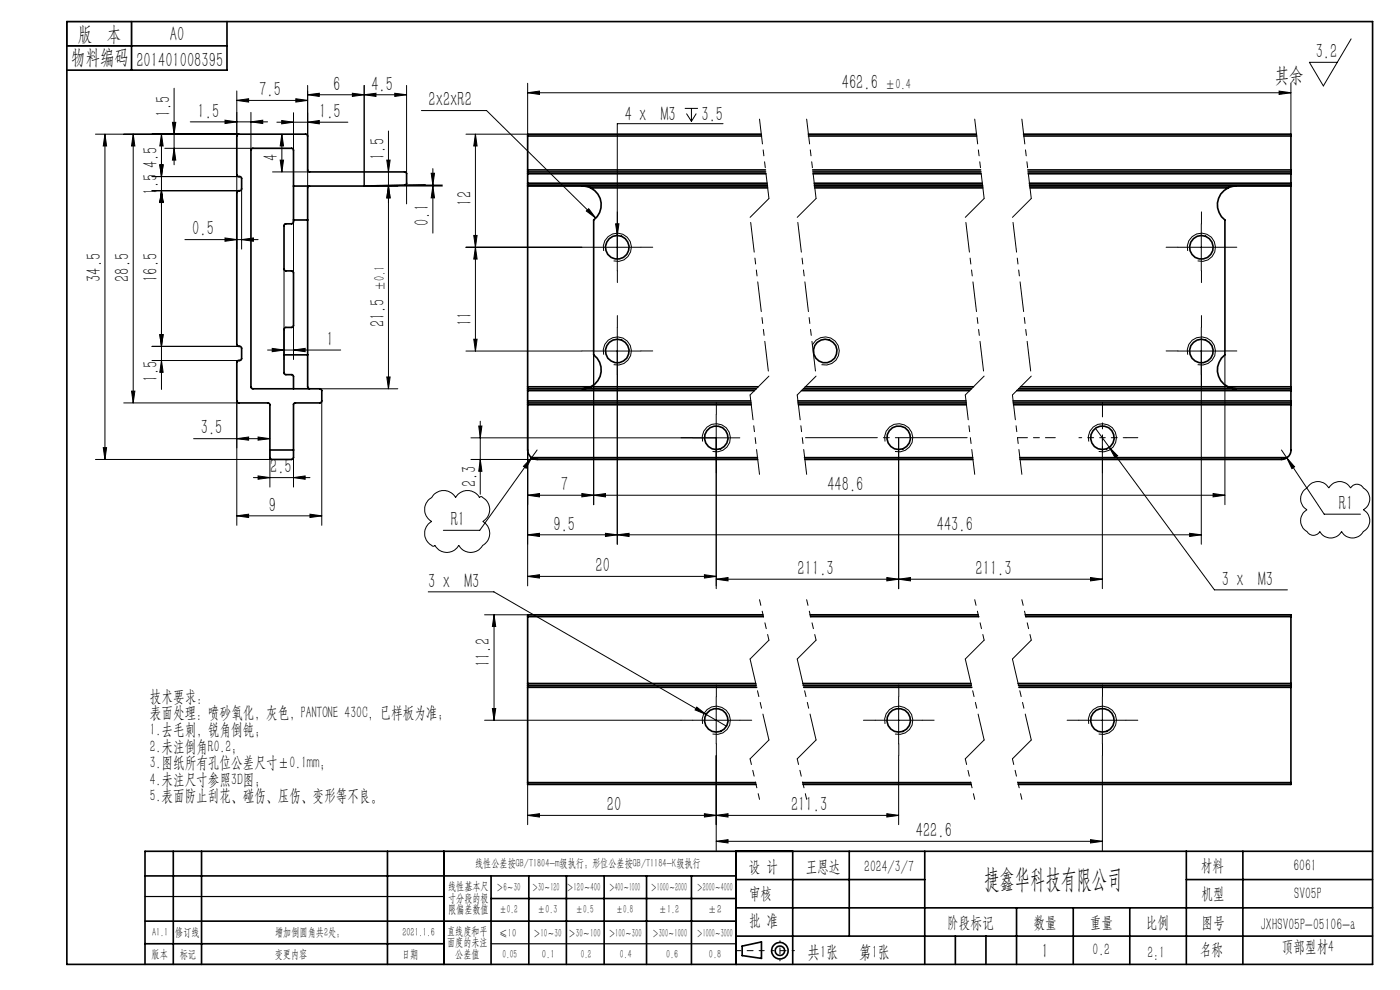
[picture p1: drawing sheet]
<svg xmlns="http://www.w3.org/2000/svg" width="297mm" height="210mm" viewBox="0 0 297 210" stroke-linecap="round" stroke-linejoin="round" font-family="sans-serif">
<g fill="none" stroke="#000" stroke-width=".21">
<path d="M36.9 18.7v16.3M50.2 19.3v9.5M65.3 18.1v21.8M74.8 19.8l2.5 .3-2.5 .4zM77.3 18.1v21.4h16.5M83.7 19.8l2.6 .3-2.6 .4zM86.3 18.1v18.8M111.9 19.7l2.5-.4v.7zM111.9 17.7v11.1M111.9 19.7h162M271.4 19.3l2.5 .4-2.5 .3zM273.9 17.7v11.1"/>
<path d="M286.6 8.2l-5.9 10-2.9-5h5.9M20.2 28.5h30.5M22.3 28.5l.3 2.5h-.7zM22.3 28.5v69M28.3 28.5l.3 2.5h-.7zM28.3 28.5v57M32.2 37.5h18.5M33.9 35h.7l-.3 2.5zM34.3 28.5l.3 2.5h-.7zM34.3 28.5v54.1M35 31.5h18.7M36.6 26h.7l-.4 2.5z"/>
<path d="M36.9 31.5l.4 2.5h-.7zM40.4 25.9h16.4M47.7 25.5l2.5 .4-2.5 .3zM50.2 21.3l2.5-.4v.8zM50.2 37.1v15.7M50.2 21.3h15.1M53.2 25.9l2.5-.4v.7zM53.2 23.8v8M57.8 36.5h7.9M58.7 25.9h15.1M59.4 34h.7l-.3 2.5zM59.8 25.6l2.5 .3-2.5 .4z"/>
<path d="M59.8 28.5l.3 2.5h-.7zM59.8 28.5v8M62.3 23.9v7.9M62.8 20.9l2.5 .4-2.5 .4zM65.3 20.1l2.4-.3v.7zM65.3 25.9l2.4-.3v.7zM77.3 20.1l2.5-.3v.7zM82.1 34h.7l-.4 2.5zM82.4 39.5l.4 2.5h-.7zM82.4 27.8v54.7M86.3 38.9v4.3M86.3 39.3h7.5"/>
<path d="M86.3 20.1h-21M89.4 23.5h13.8l23.2 22.8M90.2 39.1l-4.3 .2M91.5 36.8h.7l-.4 2.5zM91.8 39.5l.4 2.5h-.7zM91.8 35.8v13.7M98.8 28.5h13.1M100.9 28.5l.3 2.5h-.7zM100.9 28.5v46M145.3 23h2.8M145.6 24.1l1.1 1.6M146.7 23v2.7"/>
<path d="M147.7 24.1l-1 1.6M153.4 26.2h-22.4v31.3M32.2 40.5h18.5M34.3 40.5l.3 2.5h-.7zM39.2 50.8h15.6M47.7 50.5l2.5 .3-2.5 .4zM51.3 50.8l2.5-.3v.7zM51.3 40.1v12.7M60.3 57.1v19.2M62.3 47.1v29.2M98.8 52.4h24.6M100.5 49.9h.7l-.3 2.5z"/>
<path d="M100.9 52.4l.3 2.6h-.7zM124.9 44.3l1.5 2-2-1.5zM125.9 52.4h10.1M128.1 53.2a2.99 2.99 0 0 1 2.6-3.7 2.99 2.99 0 0 1 3.2 3.2 2.99 2.99 0 0 1-3.7 2.6M130.6 47.5h.7l-.3 2.4zM249.9 52.4h10M252 53.2a3 3 0 0 1 2.6-3.8 3 3 0 0 1 3.2 3.3 3 3 0 0 1-3.7 2.6M254.8 47.5v10M32.2 76.5h18.5M32.2 73.5h18.5M33.9 71h.7l-.3 2.5zM34.3 76.5l.3 2.5h-.7z"/>
<path d="M56.8 74.3h15.5M57.7 73.9l2.6 .4-2.6 .3zM62.3 74.3l2.4-.4v.7zM82.1 80h.7l-.4 2.5zM98.8 74.5h24.6M100.5 72h.7l-.3 2.5zM125.9 75.3v31.8M125.9 74.5h10.1M128.1 75.2a2.99 2.99 0 0 1 2.6-3.7 2.99 2.99 0 0 1 3.2 3.2 2.99 2.99 0 0 1-3.7 2.7M131 69.5v46M172.3 73.3a2.99 2.99 0 0 1 3.8-1.6 2.99 2.99 0 0 1 1.8 3.7 2.99 2.99 0 0 1-3.6 2M249.9 74.5h10"/>
<path d="M252 75.2a3 3 0 0 1 2.6-3.7 3 3 0 0 1 3.2 3.2 3 3 0 0 1-3.7 2.7M254.8 69.5v46M259.9 75.3v31.8M20.2 97.5h37.4M21.9 95h.7l-.3 2.5zM26.2 85.5h24.5M27.9 83h.7l-.3 2.5zM41.1 93.1h16.2M50.2 85v26.4M50.2 93.1l2.5-.4v.7zM54.8 92.7l2.5 .4-2.5 .3zM57.3 95.5v7.8"/>
<path d="M62.3 95.5v7.8M67.8 82.5h16.6M68.3 85v26.4M99.9 97.5h14M101.6 90.4h.6l-.3 2.5zM101.9 97.5l.3 2.5h-.6zM101.9 89.4v15.4M111.9 85.5v38.8M112.7 97.1l.6 .3h1M112.8 97.1l-1.2 2.2-.5-.4zM113.9 95.5l-12.1 17h-7.7M149 93.7a3 3 0 0 1 2.7-3.8 3 3 0 0 1 3.2 3.2 3 3 0 0 1-3.7 2.7"/>
<path d="M151.9 87.9v37M157 92.9h-57.1M187.7 93.7a3 3 0 0 1 2.7-3.8 3 3 0 0 1 3.2 3.2 3 3 0 0 1-3.7 2.7M190.6 92.9v32M231 93.7a3 3 0 0 1 2.6-3.8 3 3 0 0 1 3.3 3.2 3 3 0 0 1-3.8 2.7M232.4 90.8l2.9 4.1M233.9 92.9v32M235.3 94.9l1.8 1.8-.6 .4zM235.3 94.9l22.3 30.2h15.5M271.9 95.5l1.1 1.6M273 97.1l1.6 1.9-.5 .4zM273 97.1l7.9 12h7.7"/>
<path d="M273 97.1a1.89 1.89 0 0 1-1.5 .3M50.2 109.4l2.5-.3v.7zM50.2 109.4h18.1M53.8 101.3h12M54.8 101l2.5 .3-2.5 .4zM62.3 101.3l2.4-.3v.7zM65.8 109.1l2.5 .3-2.5 .4zM90.8 106.1l.6-.4a3.3 3.3 0 0 1 3.6-1.5 3 3 0 0 1 1.7 1.3 2.89 2.89 0 0 1 5 0 .52 .52 0 0 1 .9 .2 2.91 2.91 0 0 1-.2 4.9 2.89 2.89 0 0 1 0 5.1 2.88 2.88 0 0 1-5.1 0 2.88 2.88 0 0 1-5 0 .37 .37 0 0 1-.4 .2 .37 .37 0 0 1-.3-.2 2.89 2.89 0 0 1 0-5.1 2.91 2.91 0 0 1-.8-4.5zM111.9 113.4l2.5-.3v.7zM111.9 105l2.5-.3v.7zM111.9 105h148M123.4 104.7l2.5 .3-2.5 .4z"/>
<path d="M125.9 105l2.5-.3v.7zM128.4 113.1l2.6 .3-2.6 .4zM131 113.4l2.5-.3v.7zM252.4 113.1l2.4 .3-2.4 .4zM254.8 113.4h-142.9M257.4 104.7l2.5 .3-2.5 .4zM276.5 104.1l.8-.6a2.63 2.63 0 0 1 4.6 0 2.63 2.63 0 0 1 4.6 0 1.51 1.51 0 0 1 2.7 0 2.6 2.6 0 0 1 0 4.6 2.63 2.63 0 0 1 0 4.6 2.6 2.6 0 0 1-4.6 0 2.63 2.63 0 0 1-4.6 0 1.54 1.54 0 0 1-2.7 0 2.63 2.63 0 0 1 0-4.6 2.61 2.61 0 0 1-.8-4zM90.8 125.5h14l49.3 28.5M102.8 130.4h9.1M104.8 130.4v22.4M104.8 130.4l.4 2.5h-.7zM111.9 122.3l2.5-.4v.7z"/>
<path d="M111.9 122.3h40M149.4 121.9l2.5 .4-2.5 .3zM151.9 122.9l2.5-.4v.7zM151.9 122.9h82M188.1 122.5l2.5 .4-2.5 .3zM190.6 122.9l2.5-.4v.7zM231.4 122.5l2.5 .4-2.5 .3zM102.8 152.8h41.7M104.5 150.3h.7l-.4 2.5zM147 152.8h10M147.8 150l2 1.5-2.3-.9zM149 153.6a3 3 0 0 1 2.7-3.8 3 3 0 0 1 3.2 3.3 3 3 0 0 1-3.7 2.6"/>
<path d="M151.9 147.8v10M185.7 152.8h10M187.7 153.6a3 3 0 0 1 2.7-3.8 3 3 0 0 1 3.2 3.3 3 3 0 0 1-3.7 2.6M190.6 147.8v10M228.8 152.8h10.1M231 153.6a3 3 0 0 1 2.6-3.8 3 3 0 0 1 3.3 3.3 3 3 0 0 1-3.8 2.6M233.9 147.8v10M111.9 173l2.5-.4v.7zM111.9 166v8.9M111.9 173h78.7M149.4 172.6l2.5 .4-2.5 .3zM151.9 160.3v20.2"/>
<path d="M151.9 178.5l2.5-.4v.7zM151.9 173l2.5-.4v.7zM151.9 178.5h82M188.1 172.6l2.5 .4-2.5 .3zM190.6 160.3v14.6M231.4 178.1l2.5 .4-2.5 .3zM233.9 160.3v20.2"/>
</g>
<g fill="none" stroke="#000" stroke-width=".35">
<path d="M14.2 4.6h277v200h-277zM14.2 9.7h34M27.9 4.6v10.3M48.2 4.6v10.3h-34M62.3 39.5h15l8.6-.2 .4-.4v-2.1l-.4-.3h-20.3l-.3-.3v-7.4l-.2-.3h-14.5l-.3 .1-.1 8.5 .2 .3 .5 .1 .3 .2 .1 2.4-.2 .3-.7 .1-.2 .4 .1 32.2a.63 .63 0 0 0 .8 .4l.2 .4-.1 2.3-.2 .2-.5 .1-.3 .4 .1 8.3 .3 .3h6.3l.3 .1 .1 9.9M62.3 39.5v-7.7l-.2-.2-8.5-.1-.3 .1v50.6l.4 .3h14.2l.4 .4v2.1l-.3 .4-5.4 .1-.3 .2v9.8M62.3 39.5v7.2M65.7 39.5l-.4 .2v7M111.9 36.5v.4M111.9 38.9v.4M111.9 36v.5M111.9 36.5h50.5"/>
<path d="M111.9 39.5h50.9M111.9 36.9h50.6M111.9 38.9h50.8M111.9 39.3h50.9M111.9 36h50.5M111.9 28.8h49.6M111.9 28.8v7.2M111.9 36.9v2M111.9 39.3v42.7M123.5 39.5l1.8 .4M125.3 39.9a4 4 0 0 1 .6 6.8v28.6a4 4 0 0 1 1.4 4.4 4 4 0 0 1-3.8 2.8M125.3 39.9h37.5"/>
<path d="M161.5 28.5h-49.6v.3M171.5 28.5h35.7M171.5 28.8h35.7M172.4 36h35.6M172.4 36.5h35.7M172.5 36.9h35.6M172.7 38.9h35.7M172.8 39.3h35.6M172.8 39.5h35.7M172.8 39.9h35.7M217.1 28.5h56.8v.3M217.2 28.8h56.7"/>
<path d="M218.1 36h55.8M218.1 36.5h55.8M218.1 36.9h55.8M218.4 38.9h55.5M218.4 39.3h55.5M218.4 39.5h55.5M218.5 39.9h42M260.5 39.9a4 4 0 0 0-.6 6.8v28.6a4 4 0 0 0-1.4 4.4 4 4 0 0 0 3.8 2.8M262.3 39.5l-1.8 .4M273.9 36.5v.4M273.9 38.9v.4M273.9 36v.5"/>
<path d="M273.9 28.8v7.2M273.9 36.9v2M273.9 39.3v42.7M62.3 46.7l-.1 .5-.2 .2-1.5 .1-.2 .3v9.3l.3 .4h1.4l.3 .3v11.3l-.3 .3-1.4 .1-.3 .3v5.5M62.3 46.7h3M65.3 46.7v28.6M60.3 75.3v3.9l.3 .3h1.4l.2 .1 .1 2.9M60.3 75.3h5M65.3 75.3v6.7v.3l.4 .2M57.3 95.5v1.6l.2 .3 4.3 .1a1.14 1.14 0 0 0 .5-1.3v-.7M57.3 95.5h5M111.9 85v.5"/>
<path d="M111.9 82.5v.4M111.9 85.5v.4M111.9 85.9v9.6a1.97 1.97 0 0 0 .8 1.6M111.9 82v.5M111.9 85.5h47.4M111.9 82.5h48.5M111.9 85h47.3M111.9 82.9h48.2M111.9 82h48.9M111.9 85.9h47.4M111.9 82.9v2.1M112.7 97.1l1.2 .4h46.8"/>
<path d="M112.7 97.1h48M169.3 85h35.6M169.3 85.5h35.7M169.4 85.9h35.6M170 82.9h35.7M170.5 82.5h35.6M170.7 97.1h35.6M170.7 97.5h35.7M170.9 82h35.6M214.9 85h59M214.9 85.5h59M215 85.9h58.9"/>
<path d="M215.7 82.9h58.2M216.1 82.5h57.8M216.3 97.1h56.7M216.5 82h57.4M273 97.1l-1.1 .4h-55.5M273.9 85v.5M273.9 82.5v.4M273.9 85.5v.4M273.9 85.9v9.6a1.97 1.97 0 0 1-.9 1.6M273.9 82v.5M273.9 82.9v2.1M111.9 130.8v14.2"/>
<path d="M111.9 130.8h50M161.9 130.4h-50v.4M171.8 130.4h35.7M171.9 130.8h35.7M217.5 130.4h56.4v.4M217.6 130.8h56.3M273.9 130.8v14.2M111.9 145v.4M111.9 145.4v.4M111.9 145.8v20.2M111.9 145h48.4M111.9 145.4h48.5"/>
<path d="M111.9 145.8h48.6M170.3 145h35.7M170.4 145.4h35.7M170.5 145.8h35.7M216 145h57.9M216.1 145.4h57.8M216.1 145.8h57.8M273.9 145v.4M273.9 145.4v.4M273.9 145.8v20.2M111.9 166v.4h48.5M111.9 166h48.4"/>
<path d="M170.3 166h35.6M170.4 166.4h35.6M215.9 166h58M273.9 166v.4h-57.9M30.8 195.4h125.4M30.8 185.8h125.4M36.8 180.6v24M42.8 180.6v24M82.2 180.6v24M94.2 180.6v24M104.2 185.8v18.8M104.2 190.6h52"/>
<path d="M112.2 185.8v18.8M120.2 185.8v18.8M128.2 185.8v18.8M137.2 185.8v18.8M146.7 185.8v18.8M156.2 180.6v24M156.2 186.6h40M156.2 198.6h135M156.2 192.6h135M168.2 180.6v24M180.2 180.6v18M196.2 180.6v24"/>
<path d="M202.7 198.6v6M209.2 198.6v6M215.7 192.6v12M227.7 192.6v12M239.7 192.6v12M251.7 186.6h39.5M251.7 180.6v24M263.7 180.6v24M291.2 180.6h-260.4v24M30.8 200.2h63.4M157.4 200.7l4.1-.9v3.5l-4.1-.6z"/>
<circle cx="130.9" cy="52.5" r="2.51"/>
<circle cx="254.9" cy="52.5" r="2.51"/>
<circle cx="130.9" cy="74.5" r="2.5"/>
<circle cx="175.1" cy="74.5" r="2.49"/>
<circle cx="254.9" cy="74.5" r="2.5"/>
<circle cx="152" cy="92.9" r="2.51"/>
<circle cx="190.7" cy="92.9" r="2.51"/>
<circle cx="233.9" cy="92.9" r="2.51"/>
<circle cx="152" cy="152.8" r="2.51"/>
<circle cx="190.7" cy="152.8" r="2.51"/>
<circle cx="233.9" cy="152.8" r="2.51"/>
<circle cx="165.5" cy="201.7" r="1.74"/>
<circle cx="165.5" cy="201.7" r="1"/>
</g>
<path d="M161.1 25.3l2 16.8M171.1 25.3l2 16.8M206.8 25.3l2 16.8M216.8 25.3l2 16.8M159.1 83.8l2 16.8M169.1 83.8l2 16.8M204.8 83.8l2 16.8M214.8 83.8l2 16.8" fill="none" stroke="#000" stroke-width=".21" stroke-dasharray="6.3 1.3 1.3 1.3 1.3 1.3" stroke-dashoffset="1"/>
<g fill="none" stroke="#000" stroke-width=".21" stroke-dasharray="6.3 1.3 1.3 1.3 1.3 1.3">
<path d="M163.1 42.1l-4 4M173.1 42.1l-4 4M208.8 42.1l-4 4M218.8 42.1l-4 4M163.1 79.8l-4 4M173.1 79.8l-4 4M208.8 79.8l-4 4M218.8 79.8l-4 4M163.1 135.8l-4 4M173.1 135.8l-4 4M208.8 135.8l-4 4M218.8 135.8l-4 4"/>
<path d="M163.1 157l-4 4M173.1 157l-4 4M208.8 157l-4 4M218.8 157l-4 4"/>
</g>
<path d="M159.1 46.1l4 33.7M169.1 46.1l4 33.7M204.8 46.1l4 33.7M214.8 46.1l4 33.7" fill="none" stroke="#000" stroke-width=".21" stroke-dasharray="6.3 1.3 1.3 1.3 1.3 1.3" stroke-dashoffset="-1.1"/>
<path d="M161.1 127.2l2 8.6M171.1 127.2l2 8.6M206.8 127.2l2 8.6M216.8 127.2l2 8.6M159.1 161l2 8.6M169.1 161l2 8.6M204.8 161l2 8.6M214.8 161l2 8.6" fill="none" stroke="#000" stroke-width=".21" stroke-dasharray="6.3 1.3 1.3 1.3 1.3 1.3" stroke-dashoffset="5.1"/>
<path d="M159.1 139.8l4 17.2M169.1 139.8l4 17.2M204.8 139.8l4 17.2M214.8 139.8l4 17.2" fill="none" stroke="#000" stroke-width=".21" stroke-dasharray="6.3 1.3 1.3 1.3 1.3 1.3" stroke-dashoffset=".7"/>
<path d="M162.1 201.7h-6" fill="none" stroke="#000" stroke-width=".21" stroke-dasharray="15.2 1.3 1.3 1.3" stroke-dashoffset="14.1"/>
<path d="M168.5 201.7h-4.8" fill="none" stroke="#000" stroke-width=".21" stroke-dasharray="15.2 1.3 1.3 1.3" stroke-dashoffset="14.7"/>
<path d="M165.5 199.6v4.2" fill="none" stroke="#000" stroke-width=".21" stroke-dasharray="15.2 1.3 1.3 1.3" stroke-dashoffset="15"/>
<path d="M14.2 4.6h13.7v5.1h-13.7zM30.8 190.2h63.4M30.8 204.6h63.4M104.2 200.2h52" fill="none" stroke="#000" stroke-width=".25"/>
<g fill="none" stroke="#000" stroke-width=".21" stroke-dasharray="15.2 1.3 1.3 1.3">
<path d="M126 52.4h-2.5M131 47.4v-2.5M131 57.4v2.5M136 52.4h2.5M249.9 52.4h-2.5M254.9 47.4v-2.5M254.9 57.4v2.5M259.9 52.4h2.5M126 74.4h-2.5M131 69.4v-2.5M131 79.4v2.5M136 74.4h2.5"/>
<path d="M249.9 74.4h-2.5M254.9 69.4v-2.5M254.9 79.4v2.5M259.9 74.4h2.5M147 92.8h-2.5M152 87.8v-2.5M152 97.8v2.5M233.9 87.8v-2.5M233.9 97.8v2.5M238.9 92.8h2.5M147 152.8h-2.5M152 147.8v-2.5"/>
<path d="M152 157.8v2.5M157 152.8h2.5M185.7 152.8h-2.5M190.7 147.8v-2.5M190.7 157.8v2.5M195.7 152.8h2.5M228.9 152.8h-2.5M233.9 147.8v-2.5M233.9 157.8v2.5M238.9 152.8h2.5"/>
</g>
<path d="M170.2 92.8h35.7" fill="none" stroke="#000" stroke-width=".21" stroke-dasharray="15.2 1.3 1.3 1.3" stroke-dashoffset="-.7"/>
<path d="M233.9 92.8v-5M233.9 92.8h-5M233.9 92.8v5M233.9 92.8h5" fill="none" stroke="#000" stroke-width=".21" stroke-dasharray="15.2 1.3 1.3 1.3" stroke-dashoffset="14.6"/>
<path d="M215.9 92.8h8" fill="none" stroke="#000" stroke-width=".21" stroke-dasharray="15.2 1.3 1.3 1.3" stroke-dashoffset="13.1"/>
<g fill="#000">
<path d="M111.9 19.7l2.5-.4v.7zM271.4 19.3l2.5 .4-2.5 .3z"/>
<path d="M33.9 35h.7l-.3 2.5zM34.3 40.5l.3 2.5h-.7zM34.3 40.5l.3 2.5h-.7zM33.9 71h.7l-.3 2.5zM82.4 39.5l.4 2.5h-.7zM82.1 80h.7l-.4 2.5zM101.6 90.4h.6l-.3 2.5zM101.9 97.5l.3 2.5h-.6z"/>
<path d="M53.2 25.9l2.5-.4v.7zM47.7 25.5l2.5 .4-2.5 .3zM65.8 109.1l2.5 .3-2.5 .4zM50.2 109.4l2.5-.3v.7zM188.1 122.5l2.5 .4-2.5 .3zM151.9 122.9l2.5-.4v.7z"/>
<path d="M59.4 34h.7l-.3 2.5zM59.8 28.5l.3 2.5h-.7zM82.4 39.5l.4 2.5h-.7zM82.1 34h.7l-.4 2.5z"/>
<path d="M59.8 25.6l2.5 .3-2.5 .4zM65.3 25.9l2.4-.3v.7zM57.7 73.9l2.6 .4-2.6 .3zM62.3 74.3l2.4-.4v.7z"/>
<path d="M62.8 20.9l2.5 .4-2.5 .4zM50.2 21.3l2.5-.4v.8zM51.3 50.8l2.5-.3v.7zM47.7 50.5l2.5 .3-2.5 .4zM54.8 92.7l2.5 .4-2.5 .3zM50.2 93.1l2.5-.4v.7zM62.3 101.3l2.4-.3v.7zM54.8 101l2.5 .3-2.5 .4zM83.7 19.8l2.6 .3-2.6 .4zM77.3 20.1l2.5-.3v.7zM231.4 122.5l2.5 .4-2.5 .3zM190.6 122.9l2.5-.4v.7z"/>
<path d="M65.3 20.1l2.4-.3v.7zM74.8 19.8l2.5 .3-2.5 .4zM130.6 47.5l.4 2.4 .3-2.4zM124.9 44.3l-.5 .5 2 1.5zM112.8 97.1l-1.7 1.8 .5 .4zM273 97.1l1.1 2.3 .5-.4zM235.3 94.9l1.2 2.2 .6-.4zM147.8 150l-.3 .6 2.3 .9z"/>
<path d="M91.5 36.8h.7l-.4 2.5zM91.8 39.5l.4 2.5h-.7z"/>
<path d="M27.9 83h.7l-.3 2.5zM28.3 28.5l.3 2.5h-.7zM36.9 31.5l.4 2.5h-.7zM36.6 26h.7l-.4 2.5zM33.9 35h.7l-.3 2.5zM34.3 28.5l.3 2.5h-.7zM34.3 76.5l.3 2.5h-.7zM33.9 71h.7l-.3 2.5zM21.9 95h.7l-.3 2.5zM22.3 28.5l.3 2.5h-.7zM100.5 72h.7l-.3 2.5zM100.9 52.4l.3 2.6h-.7zM100.5 49.9h.7l-.3 2.5zM100.9 28.5l.3 2.5h-.7z"/>
<path d="M128.4 113.1l2.6 .3-2.6 .4zM111.9 113.4l2.5-.3v.7zM123.4 104.7l2.5 .3-2.5 .4zM111.9 105l2.5-.3v.7z"/>
<path d="M131 113.4l2.5-.3v.7zM252.4 113.1l2.4 .3-2.4 .4z"/>
<path d="M257.4 104.7l2.5 .3-2.5 .4zM125.9 105l2.5-.3v.7zM149.4 172.6l2.5 .4-2.5 .3zM111.9 173l2.5-.4v.7z"/>
<path d="M149.4 121.9l2.5 .4-2.5 .3zM111.9 122.3l2.5-.4v.7z"/>
<path d="M104.5 150.3h.7l-.4 2.5zM104.8 130.4l.4 2.5h-.7z"/>
<path d="M151.9 178.5l2.5-.4v.7zM231.4 178.1l2.5 .4-2.5 .3z"/>
<path d="M151.9 173l2.5-.4v.7zM188.1 172.6l2.5 .4-2.5 .3z"/>
</g>
<text font-size="5.6" x="208.8" y="188.3">捷鑫华科技有限公司</text>
<g font-size="4.4">
<text x="16.5" y="8.6">版 本</text>
<text x="36.1" y="8.6">A0</text>
<text x="15.1" y="13.7">物料编码</text>
<text x="28.9" y="14.2">201401008395</text>
<text x="270.5" y="17.3">其余</text>
<text x="279.1" y="12.3">3.2</text>
<text x="55" y="20.4">7.5</text>
<text x="70.7" y="19.2">6</text>
<text x="78.8" y="19.2">4.5</text>
<text x="90.9" y="22.6">2x2xR2</text>
<text x="178.6" y="18.8">462.6</text>
<text x="36.1" y="24.8" transform="rotate(-90 36.1 24.8)">1.5</text>
<text x="41.9" y="25">1.5</text>
<text x="67.7" y="25">1.5</text>
<text x="132.6" y="25.6">4 x M3</text>
<text x="148.8" y="25.6">3.5</text>
<text x="33.4" y="35.6" transform="rotate(-90 33.4 35.6)">4.5</text>
<text x="58.9" y="34.1" transform="rotate(-90 58.9 34.1)">4</text>
<text x="81.5" y="33.9" transform="rotate(-90 81.5 33.9)">1.5</text>
<text x="33.4" y="41.5" transform="rotate(-90 33.4 41.5)">1.5</text>
<text x="91" y="47.9" transform="rotate(-90 91 47.9)">0.1</text>
<text x="100" y="43.6" transform="rotate(-90 100 43.6)">12</text>
<text x="40.8" y="49.9">0.5</text>
<text x="21.4" y="59.8" transform="rotate(-90 21.4 59.8)">34.5</text>
<text x="27.4" y="59.8" transform="rotate(-90 27.4 59.8)">28.5</text>
<text x="33.4" y="59.8" transform="rotate(-90 33.4 59.8)">16.5</text>
<text x="81.5" y="69.5" transform="rotate(-90 81.5 69.5)">21.5</text>
<text x="100" y="69.1" transform="rotate(-90 100 69.1)">11</text>
<text x="69.2" y="73.4">1</text>
<text x="33.4" y="81.1" transform="rotate(-90 33.4 81.1)">1.5</text>
<text x="42.6" y="92.2">3.5</text>
<text x="57.3" y="100.4">2.5</text>
<text x="101" y="103.3" transform="rotate(-90 101 103.3)">2.3</text>
<text x="119" y="104.2">7</text>
<text x="175.5" y="104.2">448.6</text>
<text x="57" y="108.5">9</text>
<text x="95.6" y="111.6">R1</text>
<text x="117.4" y="112.6">9.5</text>
<text x="198.7" y="112.6">443.6</text>
<text x="284" y="108.2">R1</text>
<text x="90.8" y="124.7">3 x M3</text>
<text x="126.3" y="121.4">20</text>
<text x="169.2" y="122">211.3</text>
<text x="207" y="122">211.3</text>
<text x="259.2" y="124.3">3 x M3</text>
<text x="103.9" y="141.5" transform="rotate(-90 103.9 141.5)">11.2</text>
<text x="128.7" y="172.1">20</text>
<text x="167.8" y="172.1">211.3</text>
<text x="194.3" y="177.6">422.6</text>
<text x="221" y="203.2">1</text>
</g>
<g font-size="3.8">
<text x="171.3" y="203.2">共1张</text>
<text x="182.3" y="203.2">第1张</text>
</g>
<g font-size="3.5">
<text x="31.8" y="148.8">技术要求：</text>
<text x="31.8" y="152.4">表面处理：喷砂氧化，灰色，PANTONE 430C，已样板为准；</text>
<text x="31.8" y="155.9">1.去毛刺，锐角倒钝；</text>
<text x="31.8" y="159.4">2.未注倒角R0.2；</text>
<text x="31.8" y="163">3.图纸所有孔位公差尺寸±0.1mm；</text>
<text x="31.8" y="166.5">4.未注尺寸参照3D图；</text>
<text x="31.8" y="170">5.表面防止刮花、碰伤、压伤、变形等不良。</text>
<text x="158.9" y="184.9">设 计</text>
<text x="170.9" y="184.9">王恩达</text>
<text x="183.4" y="184.9">2024/3/7</text>
<text x="254.7" y="184.7">材料</text>
<text x="274.4" y="184.7">6061</text>
<text x="158.9" y="190.8">审核</text>
<text x="254.9" y="190.7">机型</text>
<text x="274.6" y="190.8">SV05P</text>
<text x="158.9" y="196.5">批 准</text>
<text x="200.9" y="196.9">阶段标记</text>
<text x="219.3" y="196.9">数量</text>
<text x="231.2" y="196.9">重量</text>
<text x="243.1" y="196.9">比例</text>
<text x="254.9" y="196.9">图号</text>
<text x="267.4" y="197.3">JXHSV05P-05106-a</text>
<text x="231.8" y="202.5">0.2</text>
<text x="243.4" y="203.2">2:1</text>
<text x="254.5" y="202.5">名称</text>
<text x="271.9" y="201.8">顶部型材4</text>
</g>
<g font-size="3.1">
<text x="187.8" y="18.8">±0.4</text>
<text x="81.5" y="61.8" transform="rotate(-90 81.5 61.8)">±0.1</text>
</g>
<g font-size="2.5">
<text x="100.8" y="184">线性公差按GB/T1804-m级执行；形位公差按GB/T1184-K级执行</text>
<text x="95.1" y="188.8">线性基本尺</text>
<text x="95.1" y="191.3">寸分段的极</text>
<text x="105.3" y="189.1">＞6～30</text>
<text x="112.9" y="189.1">＞30～120</text>
<text x="120.2" y="188.9">＞120～400</text>
<text x="129.2" y="188.9">＞400～1000</text>
<text x="138.1" y="189.1">＞1000～2000</text>
<text x="147.8" y="189.1">＞2000～4000</text>
<text x="95.1" y="193.8">限偏差数值</text>
<text x="105.9" y="193.8">±0.2</text>
<text x="114.1" y="193.8">±0.3</text>
<text x="122.2" y="193.8">±0.5</text>
<text x="130.7" y="193.8">±0.8</text>
<text x="139.8" y="193.8">±1.2</text>
<text x="150.2" y="193.8">±2</text>
<text x="32.2" y="203.2">版本</text>
<text x="32.2" y="198.6">A1.1</text>
<text x="37.2" y="198.6">修订线</text>
<text x="38.1" y="203.2">标记</text>
<text x="58.3" y="203.2">变更内容</text>
<text x="58.4" y="198.6">增加倒圆角共2处；</text>
<text x="85.3" y="203.2">日期</text>
<text x="85.4" y="198.6">2021.1.6</text>
<text x="94.8" y="198.3">直线度和平</text>
<text x="94.8" y="200.7">面度的未注</text>
<text x="96.6" y="203.2">公差值</text>
<text x="105.9" y="198.7">≤10</text>
<text x="106.6" y="203.2">0.05</text>
<text x="113.2" y="198.7">＞10～30</text>
<text x="115" y="203.2">0.1</text>
<text x="120.6" y="198.7">＞30～100</text>
<text x="123.2" y="203.2">0.2</text>
<text x="129.1" y="198.7">＞100～300</text>
<text x="131.5" y="203.2">0.4</text>
<text x="138.4" y="198.7">＞300～1000</text>
<text x="141.3" y="203.2">0.6</text>
<text x="147.8" y="198.7">＞1000～3000</text>
<text x="150.4" y="203.2">0.8</text>
</g>
</svg>
